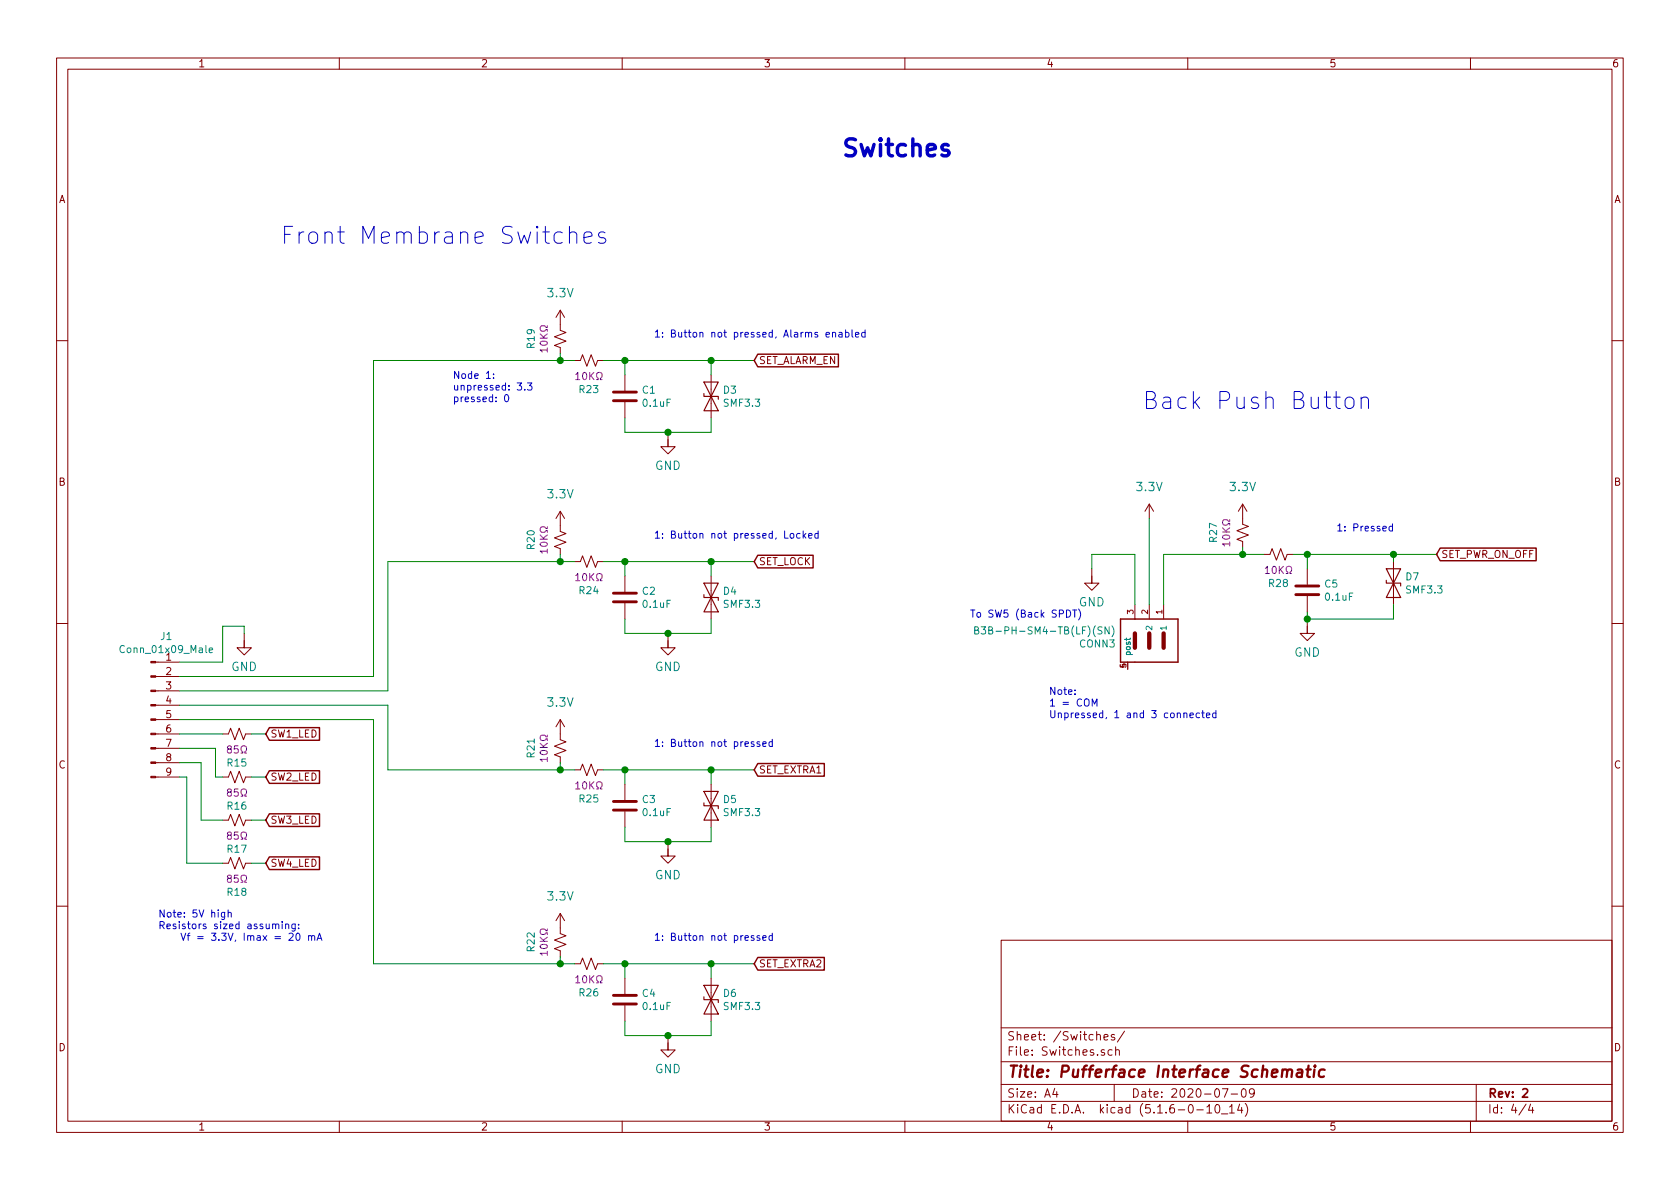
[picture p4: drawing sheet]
<svg xmlns="http://www.w3.org/2000/svg" width="297mm" height="210mm" viewBox="0 0 297 210" stroke-linecap="round" stroke-linejoin="round" font-family="sans-serif">
<g fill="none" stroke="#840000" stroke-width=".18">
<path d="M10 10.3h277v189.9h-277zM12 12.2h273v186.1h-273zM60 10.3v1.9M110 10.3v1.9M160 10.3v1.9M210 10.3v1.9M260 10.3v1.9M99.1 54.9v3.5l1 .4-2.1 .8 2.1 .7-2.1 .8 1.1 .4v1M99.1 54.9l-.8 1.2M99.1 54.9l.7 1.2M10 60.2h2M101.6 63.7h1l.4-1 .8 2.1 .7-2.1 .8 2.1 .4-1.1h1"/>
<path d="M110.5 66.3v2.8M110.5 71.1v2.8M118.1 76.4v2.6h-1.3l1.3 1.3 1.3-1.3h-1.3v-1.3M125.7 66.3v7.6M285 60.2h2M99.1 90.4v3.6l1 .4-2.1 .7 2.1 .8-2.1 .7 1.1 .4v1M99.1 90.4l-.8 1.3M99.1 90.4l.7 1.3M101.6 99.3h1l.4-1 .8 2 .7-2 .8 2 .4-1h1M203.2 89.1l-.8 1.3M203.2 89.1l.8 1.3M203.2 89.1v2.6"/>
<path d="M219.7 89.1v3.6l1 .4-2 .7 2 .8-2 .8 1 .4v1M219.7 89.1l-.8 1.3M219.7 89.1l.8 1.3M223.5 98h1l.4-1 .8 2.1 .7-2.1 .8 2.1 .4-1.1h1M246.4 99.3v7.6M10 110.3h2M27.5 119.6h4.2M27.5 117.1h4.2M43.2 112v2.5h-1.3l1.3 1.3 1.2-1.3h-1.2v-1.2M110.5 101.8v2.8M110.5 106.7v2.8M118.1 112v2.5h-1.3l1.3 1.3 1.3-1.3h-1.3v-1.2"/>
<path d="M125.7 101.8v7.7M193 100.6v2.5h-1.2l1.2 1.3 1.3-1.3h-1.3v-1.3M200.7 106.9v2.6M203.2 106.9v2.6M205.7 106.9v2.6M231.1 109.5v2.5h-1.2l1.2 1.3 1.3-1.3h-1.3v-1.3M231.1 100.6v2.8M231.1 105.4v2.8M285 110.3h2M27.5 137.4h4.2M27.5 129.8h4.2M27.5 134.9h4.2"/>
<path d="M27.5 132.3h4.2M27.5 127.2h4.2M27.5 124.7h4.2M27.5 122.2h4.2M39.4 137.4h1l.4-1 .7 2 .8-2 .8 2 .3-1h1M39.4 129.8h1l.4-1 .7 2 .8-2 .8 2 .3-1h1M99.1 127.2v3.6l1 .4-2.1 .7 2.1 .8-2.1 .8 1.1 .4v1M99.1 127.2l-.8 1.3M99.1 127.2l.7 1.3M101.6 136.1h1l.4-1 .8 2.1 .7-2.1 .8 2.1 .4-1.1h1M110.5 138.7v2.8M125.7 138.7v7.6"/>
<path d="M39.4 152.6h1l.4-1 .7 2.1 .8-2.1 .8 2.1 .3-1.1h1M39.4 145h1l.4-1 .7 2 .8-2 .8 2 .3-1h1M110.5 143.5v2.8M118.1 148.8v2.6h-1.3l1.3 1.2 1.3-1.2h-1.3v-1.3M10 160.2h2M99.1 161.5v3.6l1 .4-2.1 .7 2.1 .8-2.1 .8 1.1 .3v1.1M99.1 161.5l-.8 1.3M99.1 161.5l.7 1.3M101.6 170.4h1l.4-1 .8 2 .7-2 .8 2 .4-1h1M110.5 173v2.8M110.5 177.8v2.8M125.7 173v7.6"/>
<path d="M177 166.3h108v32h-108zM285 160.2h2M60 198.3v1.9M110 198.3v1.9M118.1 183.1v2.6h-1.3l1.3 1.2 1.3-1.2h-1.3v-1.3M160 198.3v1.9M177 194.8h108M177 191.8h108M177 187.8h108M177 181.8h108M186.5 192.5l-.4 1h1M186.8 193v1"/>
<path d="M195.2 183.4l.7-.1-.1-.3-.4-.1-.2 .2 .1 .7h.5M195.3 185.7a.37 .37 0 0 0-.6 .1l.1 .2 .5 .2v.1l-.2 .3-.4-.1M196.6 185.7l-.4-.1-.3 .3 .1 .6 .2 .1 .4-.1M197 191.8v3M197.1 183a.37 .37 0 0 0-.6 .1v.3l.6 .1v.1l-.2 .3-.4-.1M197.3 185.7a.37 .37 0 0 1 .6 .1v.8M197.3 185.1v1.5M198.8 182.3l-1.2 2M210 198.3v1.9M211.6 196.3h1.2M213.4 195.8l.4-.5v1.5M213.4 196.8h.8"/>
<path d="M215 195.4l.3-.1a.94 .94 0 0 1 0 1.5 .8 .8 0 0 1-.6-.6 .8 .8 0 0 1 .3-.8zM216 197h1.1M216.1 192.5h1l-.6 1.5M217.4 195.8l.4-.5v1.5M217.4 196.8h.8M217.7 193.5h1.1M219.2 195.2l-.4 1.1h.9M219.5 195.8v1M219.6 192.7l.4-.2a.94 .94 0 0 1 0 1.5 .82 .82 0 0 1-.4-1.3zM220.2 195.1a1.71 1.71 0 0 1 0 2.3M221.8 193.2l-.3 .3h-.3l-.3-.3v-.4l.2-.2 .4-.1 .2 .2a1.13 1.13 0 0 1-.2 1.2l-.4 .1M260 198.3v1.9"/>
<path d="M261 191.8v6.5M269.8 195.2l-1.2 2M270.6 195.2l-.3 1.1h.9M271 195.8v1"/>
</g>
<path d="M269.2 192.7l.3-.2h.3l.3 .5-.9 1h.9" fill="none" stroke="#840000" stroke-width=".3"/>
<path d="M226.8 189.3a.5 .5 0 0 1 .8 .1l-.1 1M227.6 189.4a.47 .47 0 0 1 .4-.3 .47 .47 0 0 1 .5 .3l-.2 1M229.4 189.2h.8l-.1 1.2M230.3 189.6l-.7 .1a.4 .4 0 0 0-.4 .3 .4 .4 0 0 0 .3 .4l.7-.1M231 189.1h.7M231.4 188.4l-.3 1.8 .1 .1 .4 .1M232.4 189.1l-.1 1.3M232.5 188.4l-.1 .1 .1 .1v-.2v.2M234.2 189.2a.68 .68 0 0 0-1 .3v.8l.3 .1 .6-.1" fill="none" stroke="#840000" stroke-width=".41"/>
<g fill="none" stroke="#840084" stroke-width=".18">
<path d="M96.8 57.6v.3h-.3a.54 .54 0 0 0-.7-.3 .54 .54 0 0 0-.2 .8 .59 .59 0 0 0 .9-.1h.3v.3M96.8 61.9h-1.3l.4 .3M96.8 61.5v.7M101.8 66.2l.4-.3v1.2M101.8 67.1h.7M105.5 67.1h.3v-.2a.54 .54 0 0 1-.3-.7 .54 .54 0 0 1 .8-.3 .59 .59 0 0 1-.2 1v.2h.4M96.8 97.5h-1.3l.4 .3M96.8 93.2v.3h-.3a.54 .54 0 0 0-.7-.3 .54 .54 0 0 0-.2 .7 .59 .59 0 0 0 .9-.1h.3v.3M96.8 97.1v.7M217.4 96.2h-1.2l.3 .3M217.4 91.9v.3h-.2a.54 .54 0 0 0-.7-.3 .54 .54 0 0 0-.3 .8 .59 .59 0 0 0 1-.1h.2v.3M217.4 95.8v.7"/>
<path d="M101.8 101.8l.4-.4v1.3M101.8 102.7h.7M105.5 102.7h.3v-.2a.54 .54 0 0 1-.3-.8 .54 .54 0 0 1 .8-.2 .59 .59 0 0 1-.2 1v.2h.4M223.7 100.5l.4-.4v1.3M223.7 101.4h.7M227.4 101.4h.3v-.2a.54 .54 0 0 1-.3-.8 .54 .54 0 0 1 .8-.2 .59 .59 0 0 1-.1 1v.2h.3M40.4 132.5l-.1-.2v-.3l.1-.1 .4 .1 .1 .3-.6 .2-.1 .2v.2l.2 .3 .4-.1 .1-.2v-.3l-.2-.1M42.1 139.5h-.6l-.1 .6 .2-.1 .5 .1v.6l-.2 .1-.5-.1M42.1 131.9h-.6l-.1 .6 .2-.1 .5 .1v.5l-.2 .2-.5-.2M42.6 133.2h.3v-.3a.54 .54 0 0 1-.3-.7 .54 .54 0 0 1 .8-.2 .59 .59 0 0 1-.1 .9v.3h.3M96.8 134.3h-1.3l.4 .3M96.8 130v.3h-.3a.54 .54 0 0 0-.7-.3 .54 .54 0 0 0-.2 .8 .59 .59 0 0 0 .9-.1h.3v.3"/>
<path d="M96.8 133.9v.7M101.8 138.6l.4-.4v1.3M101.8 139.5h.7M105.5 139.5h.3v-.2a.54 .54 0 0 1-.3-.8 .54 .54 0 0 1 .8-.2 .59 .59 0 0 1-.2 1v.2h.4M40.4 155.3l-.1-.1v-.3l.1-.1h.4l.1 .4-.6 .2-.1 .1v.3l.2 .2h.4l.1-.2v-.4l-.2-.1M40.4 147.7l-.1-.1v-.3l.1-.2 .4 .1 .1 .4-.6 .1-.1 .2v.3l.2 .2h.4l.1-.2v-.4l-.2-.1M40.4 140.1l-.1-.2v-.3l.1-.1 .4 .1 .1 .3-.6 .2-.1 .2v.3l.2 .2 .4-.1 .1-.1v-.4l-.2-.1M42.1 154.8h-.6l-.1 .6 .2-.2 .5 .2v.5l-.2 .1-.5-.1M42.1 147.1h-.6l-.1 .6 .2-.1 .5 .1v.6l-.2 .1-.5-.1M42.6 156h.3v-.2a.54 .54 0 0 1-.3-.7 .54 .54 0 0 1 .8-.3 .59 .59 0 0 1-.1 1v.2h.3M42.6 148.4h.3v-.2a.54 .54 0 0 1-.3-.8 .54 .54 0 0 1 .8-.2 .59 .59 0 0 1-.1 1v.2h.3M42.6 140.8h.3v-.2a.54 .54 0 0 1-.3-.8 .54 .54 0 0 1 .8-.2 .59 .59 0 0 1-.1 1v.2h.3"/>
<path d="M96.8 168.6h-1.3l.4 .3M96.8 164.3v.3h-.3a.54 .54 0 0 0-.7-.3 .54 .54 0 0 0-.2 .8 .59 .59 0 0 0 .9-.2h.3v.3M96.8 168.2v.7M101.8 172.9l.4-.4v1.3M101.8 173.8h.7M105.5 173.8h.3v-.2a.54 .54 0 0 1-.3-.8 .54 .54 0 0 1 .8-.2 .59 .59 0 0 1-.2 1v.2h.4"/>
</g>
<g fill="#840000" stroke="#840000" stroke-width=".18">
<path d="M26.7 137.3h.8v.2h-.8z"/>
<path d="M26.7 134.7h.8v.3h-.8z"/>
<path d="M26.7 132.2h.8v.3h-.8z"/>
<path d="M26.7 129.7h.8v.2h-.8z"/>
<path d="M26.7 127.1h.8v.3h-.8z"/>
<path d="M26.7 124.6h.8v.2h-.8z"/>
<path d="M26.7 122h.8v.3h-.8z"/>
<path d="M26.7 119.5h.8v.3h-.8z"/>
<path d="M26.7 117h.8v.2h-.8z"/>
</g>
<path d="M37 115l.6-.1-.1-.3h-.3l-.2 .2 .1 .6h.4M172.3 111.4h.6l.1-.2-.1-.2-.6-.2v1.3h.5l.3-.2v-.2l-.3-.3M173.5 110.8h.8l-.4 .5 .3 .1v.6l-.2 .1-.5-.1M196.1 110.8v1.3l-.7-1.3v1.3M196.6 110.7a1.47 1.47 0 0 1 0 1.9M199.2 112.8v.4M199.8 112.8l-.1 .3h-.9" fill="none" stroke="#008484" stroke-width=".18"/>
<path d="M108.5 70.9h4M108.5 69.3h4M108.5 106.4h4M108.5 104.9h4M229.1 105.2h4.1M229.1 103.6h4.1M108.5 143.3h4M108.5 141.7h4M108.5 177.5h4M108.5 176h4" fill="none" stroke="#840000" stroke-width=".51"/>
<g fill="none" stroke="#840000" stroke-width=".25">
<path d="M134 62.6h14.2v2.3h-14.2l-.7-1.2zM134 98.2h9.8v2.2h-9.8l-.7-1.1zM254.6 96.9h17v2.3h-17l-.6-1.2zM198.1 109.5h2.6zM198.1 117.1h2.6zM198.1 109.5v7.6M200.7 109.5h7.6v7.6h-7.6M47.6 136.3h8.9v2.2h-8.9l-.6-1.1zM47.6 128.7h8.9v2.2h-8.9l-.6-1.1zM134 135h11.7v2.3h-11.7l-.7-1.2zM47.6 151.5h8.9v2.3h-8.9l-.6-1.2zM47.6 143.9h8.9v2.2h-8.9l-.6-1.1z"/>
<path d="M134 169.3h11.7v2.2h-11.7l-.7-1.1z"/>
</g>
<path d="M200.7 112v2.5M203.2 112v2.5M205.7 112v2.5" fill="none" stroke="#840000" stroke-width=".76"/>
<g fill="none" stroke="#840000" stroke-width=".2">
<path d="M124.5 67.6h2.5l-1.3 2.5zM124.5 69.6v.5h2.5v.5M125.7 70.1l1.3 2.5h-2.5zM124.5 103.1h2.5l-1.3 2.6zM124.5 105.2v.5h2.5v.5M125.7 105.7l1.3 2.5h-2.5zM245.1 100.6h2.5l-1.2 2.5zM245.1 102.6v.5h2.5v.5M246.4 103.1l1.2 2.6h-2.5zM124.5 139.9h2.5l-1.3 2.6zM124.5 142v.5h2.5v.5M125.7 142.5l1.3 2.5h-2.5z"/>
<path d="M124.5 174.2h2.5l-1.3 2.6zM124.5 176.3v.5h2.5v.5M125.7 176.8l1.3 2.5h-2.5z"/>
</g>
<g fill="none" stroke="#008400" stroke-width=".18">
<path d="M99.1 62.5v1.2M101.6 63.7h-35.6v55.9h-34.3M106.7 63.7h26.6M110.5 63.7v2.6M110.5 73.9v2.5h15.2v-2.5M125.7 63.7v2.6M99.1 98v1.3M101.6 99.3h-33v22.9h-36.9M106.7 99.3h26.6M110.5 99.3v2.5M125.7 99.3v2.5M203.2 91.7v15.2"/>
<path d="M219.7 96.8v1.2M223.5 98h-17.8v8.9M228.6 98h25.4M231.1 98v2.6M246.4 98v1.3M43.2 112v-1.3h-3.8v6.4h-7.7M110.5 109.5v2.5h15.2v-2.5M193 100.6v-2.6h7.7v8.9M246.4 106.9v2.6h-15.3v-1.3M31.7 124.7h36.9v11.4h33M31.7 137.4h1.3v15.2h6.4M31.7 134.9h3.9v10.1h3.8"/>
<path d="M31.7 127.2h34.3v43.2h35.6M31.7 132.3h6.4v5.1h1.3M31.7 129.8h7.7M44.4 137.4h2.6M44.4 129.8h2.6M99.1 134.9v1.2M106.7 136.1h26.6M110.5 136.1v2.6M125.7 136.1v2.6M44.4 152.6h2.6M44.4 145h2.6M110.5 146.3v2.5h15.2v-2.5"/>
<path d="M99.1 169.2v1.2M106.7 170.4h26.6M110.5 170.4v2.6M125.7 170.4v2.6M110.5 180.6v2.5h15.2v-2.5"/>
</g>
<g fill="none" stroke="#0000c2" stroke-width=".18">
<path d="M100.7 41.3a.76 .76 0 0 1 1.3 .1v1.6M100.7 40v3M103.3 42l1.4-.3-.2-.5-.2-.2h-.6l-.3 .2-.1 .2v1.2l.1 .3 .3 .1h.6l.2-.1M107 41.2l-.3-.2h-.5l-.2 .2-.2 .2 .2 .5 1 .3 .1 .2-.1 .5-.3 .1h-.6l-.3-.1M146 59.2l.7-.1-.1-.3h-.4l-.2 .1 .1 .7h.5M147.2 58.9l.2-.1h.3l.1 .8M147.2 58.8v.8M148.4 58.8h.4l.1 .8M148.9 59.1h-.4l-.2 .2 .2 .3h.4M149.5 58.8h.4l.2 .2-.1 .6h-.5M149.5 58.3v1.3M150.6 58.3v1.1l.2 .2"/>
<path d="M151.3 59.2l.6-.1-.1-.3h-.4l-.1 .1v.7h.5M153 58.8h-.4l-.3 .2 .2 .6h.5M153 58.3v1.3M86 66.9h.7M87.3 66.8v.1M87.3 66.1v.2M89.4 69.8h.1a.67 .67 0 0 1 .5 .6 .67 .67 0 0 1-.5 .6 .83 .83 0 0 1-.1-1.2zM92.8 68.9v.1M93.3 67.7h.8l-.5 .5 .4 .1 .1 .5-.3 .2-.5-.1M235.8 70.2h1.2M236.2 69.2v2.6l.2 .3 .6 .1M238 70.5a.81 .81 0 0 1 .8-.3 .81 .81 0 0 1 .6 .6v.8a.81 .81 0 0 1-.8 .7 .81 .81 0 0 1-.8-.7v-.8z"/>
<path d="M240.7 70.5a.76 .76 0 0 1 1.3 .2v1.5M240.7 70.2v2M139.8 94.4l.3-.1 .2 .2v.6l-.3 .1-.3-.3zM141.5 94.4l-.4-.1-.3 .3 .2 .5h.5M142 93.9v1.3M142.1 94.7l.4 .5M142.5 94.3l-.5 .5M143 94.7l.6-.1-.1-.2-.3-.1-.2 .2v.6h.5M144.7 94.4l-.4-.1-.2 .3 .1 .5h.5M144.7 93.9v1.3M246.2 93.1h-.4l-.2 .2 .1 .5h.5M246.2 92.6v1.3"/>
<path d="M188.6 107.9a.64 .64 0 0 1 .7 .6 .64 .64 0 0 1-.7 .6zM189.7 107.9h.7M190 107.9v1.2M190.7 107.7a1.4 1.4 0 0 1 0 1.9M133.3 131.2h-.3l-.2 .1 .1 .2 .4 .1v.3h-.5M134.3 131.2h-.3l-.2 .1 .1 .2 .4 .1v.3h-.5M134.9 131.6l.6-.1-.1-.3h-.3l-.2 .1v.6h.5M136.6 131.2h-.4l-.2 .2 .1 .5h.5M136.6 130.7v1.3M190.1 122.7v.1M190.1 122v.1M193.1 124.9v-1.3l.4 .9 .5-.9v1.3"/>
<path d="M210.4 126.5l.6-.1-.1-.3h-.3l-.2 .2 .1 .6h.4M212.1 126.1h-.4l-.2 .2 .1 .6h.5M212.4 126.1h.5M212.6 125.6v1.1l.3 .2M213.3 126.5l.6-.1-.1-.3h-.3l-.2 .2 .1 .6h.4M215 126.1h-.4l-.2 .2 .1 .6h.5M215 125.6v1.3M39.7 161.3v1.2l-.2 .1-.3-.1M39.7 161.4l-.3-.1-.3 .3 .1 .5h.5M40.3 161.5l.2-.2 .3 .1 .1 .8M40.3 160.9v1.3M48.7 163.6l.2-.2h.3l.1 .8"/>
<path d="M49.9 163v.1M49.9 163.4v.8M50.5 163.5l.2-.1h.3l.1 .8M50.5 163.4v.8M51.1 165.1l.5-.1 .2 .4-.7 .9h.7M52.2 163.4l-.1 1.1-.2 .2-.3-.1M52.2 163.4h-.4l-.2 .2 .1 .6h.5M52.4 165.1l.2-.1a.69 .69 0 0 1 .5 .7 .69 .69 0 0 1-.5 .6l-.2-.1-.1-.4zM52.8 164.1v.1M52.8 163.4v.2M54.6 165.6l.1-.2 .3 .1 .1 .8M54.6 165.4v.9"/>
<path d="M55.1 165.6l.2-.2 .3 .1 .1 .8M56.1 166.3l.4-1.3 .4 1.3M56.2 165.9h.6M133.3 165.5l-.3-.1-.2 .2 .1 .2 .4 .1v.3h-.5M134.3 165.5l-.3-.1-.2 .2 .1 .2 .4 .1v.3h-.5M134.9 165.9l.6-.1-.1-.3-.3-.1-.2 .2v.6h.5M136.6 165.5l-.4-.1-.2 .3 .1 .5h.5M136.6 165v1.3"/>
</g>
<g fill="#008400" stroke="#008400" stroke-width=".25">
<circle cx="125.7" cy="136.1" r=".51"/>
<circle cx="110.5" cy="136.1" r=".51"/>
<circle cx="110.5" cy="63.7" r=".51"/>
<circle cx="125.7" cy="63.7" r=".51"/>
<circle cx="110.5" cy="99.3" r=".51"/>
<circle cx="125.7" cy="99.3" r=".51"/>
<circle cx="231.1" cy="109.5" r=".51"/>
<circle cx="99.1" cy="136.1" r=".51"/>
<circle cx="125.7" cy="170.4" r=".51"/>
<circle cx="99.1" cy="170.4" r=".51"/>
<circle cx="118.1" cy="183.1" r=".51"/>
<circle cx="246.4" cy="98" r=".51"/>
<circle cx="118.1" cy="148.8" r=".51"/>
<circle cx="231.1" cy="98" r=".51"/>
<circle cx="118.1" cy="112" r=".51"/>
<circle cx="110.5" cy="170.4" r=".51"/>
<circle cx="118.1" cy="76.4" r=".51"/>
<circle cx="219.7" cy="98" r=".51"/>
<circle cx="99.1" cy="63.7" r=".51"/>
<circle cx="99.1" cy="99.3" r=".51"/>
</g>
<g font-size="4.2" fill="#0000c2">
<text x="148.6" y="27.7">Switches</text>
<text x="49.5" y="43.2">Front Membrane Switches</text>
<text x="201.9" y="72.4">Back Push Button</text>
</g>
<text font-size="2.8" fill="#840000" x="178" y="190.5">Title: Pufferface Interface Schematic</text>
<g font-size="2.1" fill="#008484">
<text x="96.9" y="52.6">3.3V</text>
<text x="115.8" y="83.1">GND</text>
<text x="96.9" y="88.1">3.3V</text>
<text x="201.1" y="86.9">3.3V</text>
<text x="217.6" y="86.9">3.3V</text>
<text x="190.7" y="107.2">GND</text>
<text x="40.9" y="118.7">GND</text>
<text x="115.8" y="118.7">GND</text>
<text x="228.8" y="116.1">GND</text>
<text x="96.9" y="125">3.3V</text>
<text x="115.8" y="155.5">GND</text>
<text x="96.9" y="159.3">3.3V</text>
<text x="115.8" y="189.8">GND</text>
</g>
<g font-size="2.1" fill="#840000">
<text x="178" y="184">Sheet: /Switches/</text>
<text x="178" y="186.7">File: Switches.sch</text>
<text x="178" y="196.9">KiCad E.D.A. kicad (5.1.6-0-10_14)</text>
<text x="178" y="194.1">Size: A4</text>
<text x="200" y="194.1">Date: 2020-07-09</text>
<text x="263" y="194.1">Rev: 2</text>
<text x="263" y="196.9">Id: 4/4</text>
</g>
<g font-size="1.8" fill="#840000">
<text x="35" y="11.9">1</text>
<text x="85" y="11.9">2</text>
<text x="135" y="11.9">3</text>
<text x="185" y="11.9">4</text>
<text x="235" y="11.9">5</text>
<text x="285" y="11.9">6</text>
<text x="10.4" y="35.9">A</text>
<text x="285.4" y="35.9">A</text>
<text x="134.1" y="64.4">SET_ALARM_EN</text>
<text x="10.4" y="85.9">B</text>
<text x="285.4" y="85.9">B</text>
<text x="134.1" y="99.9">SET_LOCK</text>
<text x="254.8" y="98.7">SET_PWR_ON_OFF</text>
<text x="29.4" y="116.8">1</text>
<text x="29.4" y="119.4">2</text>
<text x="29.4" y="121.9">3</text>
<text x="29.4" y="124.5">4</text>
<text x="29.4" y="127">5</text>
<text x="29.4" y="129.5">6</text>
<text x="47.8" y="130.4">SW1_LED</text>
<text x="10.4" y="135.9">C</text>
<text x="29.4" y="132.1">7</text>
<text x="29.4" y="134.6">8</text>
<text x="29.4" y="137.2">9</text>
<text x="134.1" y="136.8">SET_EXTRA1</text>
<text x="285.4" y="135.9">C</text>
<text x="47.8" y="138">SW2_LED</text>
<text x="47.8" y="145.7">SW3_LED</text>
<text x="47.8" y="153.3">SW4_LED</text>
<text x="134.1" y="171.1">SET_EXTRA2</text>
<text x="10.4" y="185.9">D</text>
<text x="285.4" y="185.9">D</text>
<text x="35" y="199.9">1</text>
<text x="85" y="199.9">2</text>
<text x="135" y="199.9">3</text>
<text x="185" y="199.9">4</text>
<text x="235" y="199.9">5</text>
<text x="285" y="199.9">6</text>
</g>
<g font-size="1.8" fill="#0000c2">
<text x="115.6" y="59.7">1: Button not pressed, Alarms enabled</text>
<text x="80" y="67">Node 1:</text>
<text x="80" y="69.1">unpressed: 3.3</text>
<text x="80" y="71.1">pressed: 0</text>
<text x="115.6" y="95.2">1: Button not pressed, Locked</text>
<text x="236.2" y="94">1: Pressed</text>
<text x="171.4" y="109.2">To SW5 (Back SPDT)</text>
<text x="185.4" y="122.9">Note:</text>
<text x="185.4" y="124.9">1 = COM</text>
<text x="185.4" y="127">Unpressed, 1 and 3 connected</text>
<text x="115.6" y="132.1">1: Button not pressed</text>
<text x="27.9" y="162.2">Note: 5V high</text>
<text x="27.9" y="164.3">Resistors sized assuming:</text>
<text x="29.9" y="166.4">Vf = 3.3V, Imax = 20 mA</text>
<text x="115.6" y="166.4">1: Button not pressed</text>
</g>
<g font-size="1.8" fill="#008484">
<text x="94.5" y="61.5" transform="rotate(-90 94.5 61.5)">R19</text>
<text x="102.5" y="69.5">R23</text>
<text x="113.6" y="69.6">C1</text>
<text x="113.8" y="71.9">0.1uF</text>
<text x="127.9" y="69.6">D3</text>
<text x="128.1" y="71.9">SMF3.3</text>
<text x="215.2" y="95.8" transform="rotate(-90 215.2 95.8)">R27</text>
<text x="94.5" y="97.1" transform="rotate(-90 94.5 97.1)">R20</text>
<text x="102.5" y="105.1">R24</text>
<text x="113.6" y="105.2">C2</text>
<text x="113.8" y="107.5">0.1uF</text>
<text x="127.9" y="105.2">D4</text>
<text x="128.1" y="107.5">SMF3.3</text>
<text x="224.4" y="103.8">R28</text>
<text x="234.3" y="103.9">C5</text>
<text x="234.4" y="106.2">0.1uF</text>
<text x="248.6" y="102.6">D7</text>
<text x="248.7" y="104.9">SMF3.3</text>
<text x="28.4" y="113.2">J1</text>
<text x="174.3" y="112.2">B3B-PH-SM4-TB(LF)(SN)</text>
<text x="21.7" y="115.5">Conn_01x09_Male</text>
<text x="190.9" y="114.5">CONN3</text>
<text x="40.3" y="135.6">R15</text>
<text x="94.5" y="133.9" transform="rotate(-90 94.5 133.9)">R21</text>
<text x="40.3" y="143.2">R16</text>
<text x="102.5" y="141.9">R25</text>
<text x="113.6" y="142">C3</text>
<text x="127.9" y="142">D5</text>
<text x="113.8" y="144.3">0.1uF</text>
<text x="128.1" y="144.3">SMF3.3</text>
<text x="40.3" y="150.8">R17</text>
<text x="40.3" y="158.4">R18</text>
<text x="94.5" y="168.2" transform="rotate(-90 94.5 168.2)">R22</text>
<text x="102.5" y="176.2">R26</text>
<text x="113.6" y="176.3">C4</text>
<text x="113.8" y="178.6">0.1uF</text>
<text x="127.9" y="176.3">D6</text>
<text x="128.1" y="178.6">SMF3.3</text>
</g>
<g font-size="1.8" fill="#840084">
<text x="96.9" y="61.6" transform="rotate(-90 96.9 61.6)">10K</text>
<text x="102.5" y="67.2">10K</text>
<text x="217.5" y="95.9" transform="rotate(-90 217.5 95.9)">10K</text>
<text x="96.9" y="97.1" transform="rotate(-90 96.9 97.1)">10K</text>
<text x="224.4" y="101.5">10K</text>
<text x="102.5" y="102.8">10K</text>
<text x="96.9" y="134" transform="rotate(-90 96.9 134)">10K</text>
<text x="102.5" y="139.6">10K</text>
<text x="96.9" y="168.2" transform="rotate(-90 96.9 168.2)">10K</text>
<text x="102.5" y="173.9">10K</text>
</g>
<g font-size="1.4" fill="#840000">
<text x="200.4" y="108.6" transform="rotate(-90 200.4 108.6)">3</text>
<text x="202.9" y="108.6" transform="rotate(-90 202.9 108.6)">2</text>
<text x="205.5" y="108.6" transform="rotate(-90 205.5 108.6)">1</text>
<text x="199.1" y="118.1" transform="rotate(-90 199.1 118.1)">5</text>
</g>
<g font-size="1.4" fill="#008484">
<text x="203.7" y="111.3" transform="rotate(-90 203.7 111.3)">2</text>
<text x="206.2" y="111.3" transform="rotate(-90 206.2 111.3)">1</text>
<text x="199.9" y="116.1" transform="rotate(-90 199.9 116.1)">post</text>
</g>
</svg>
